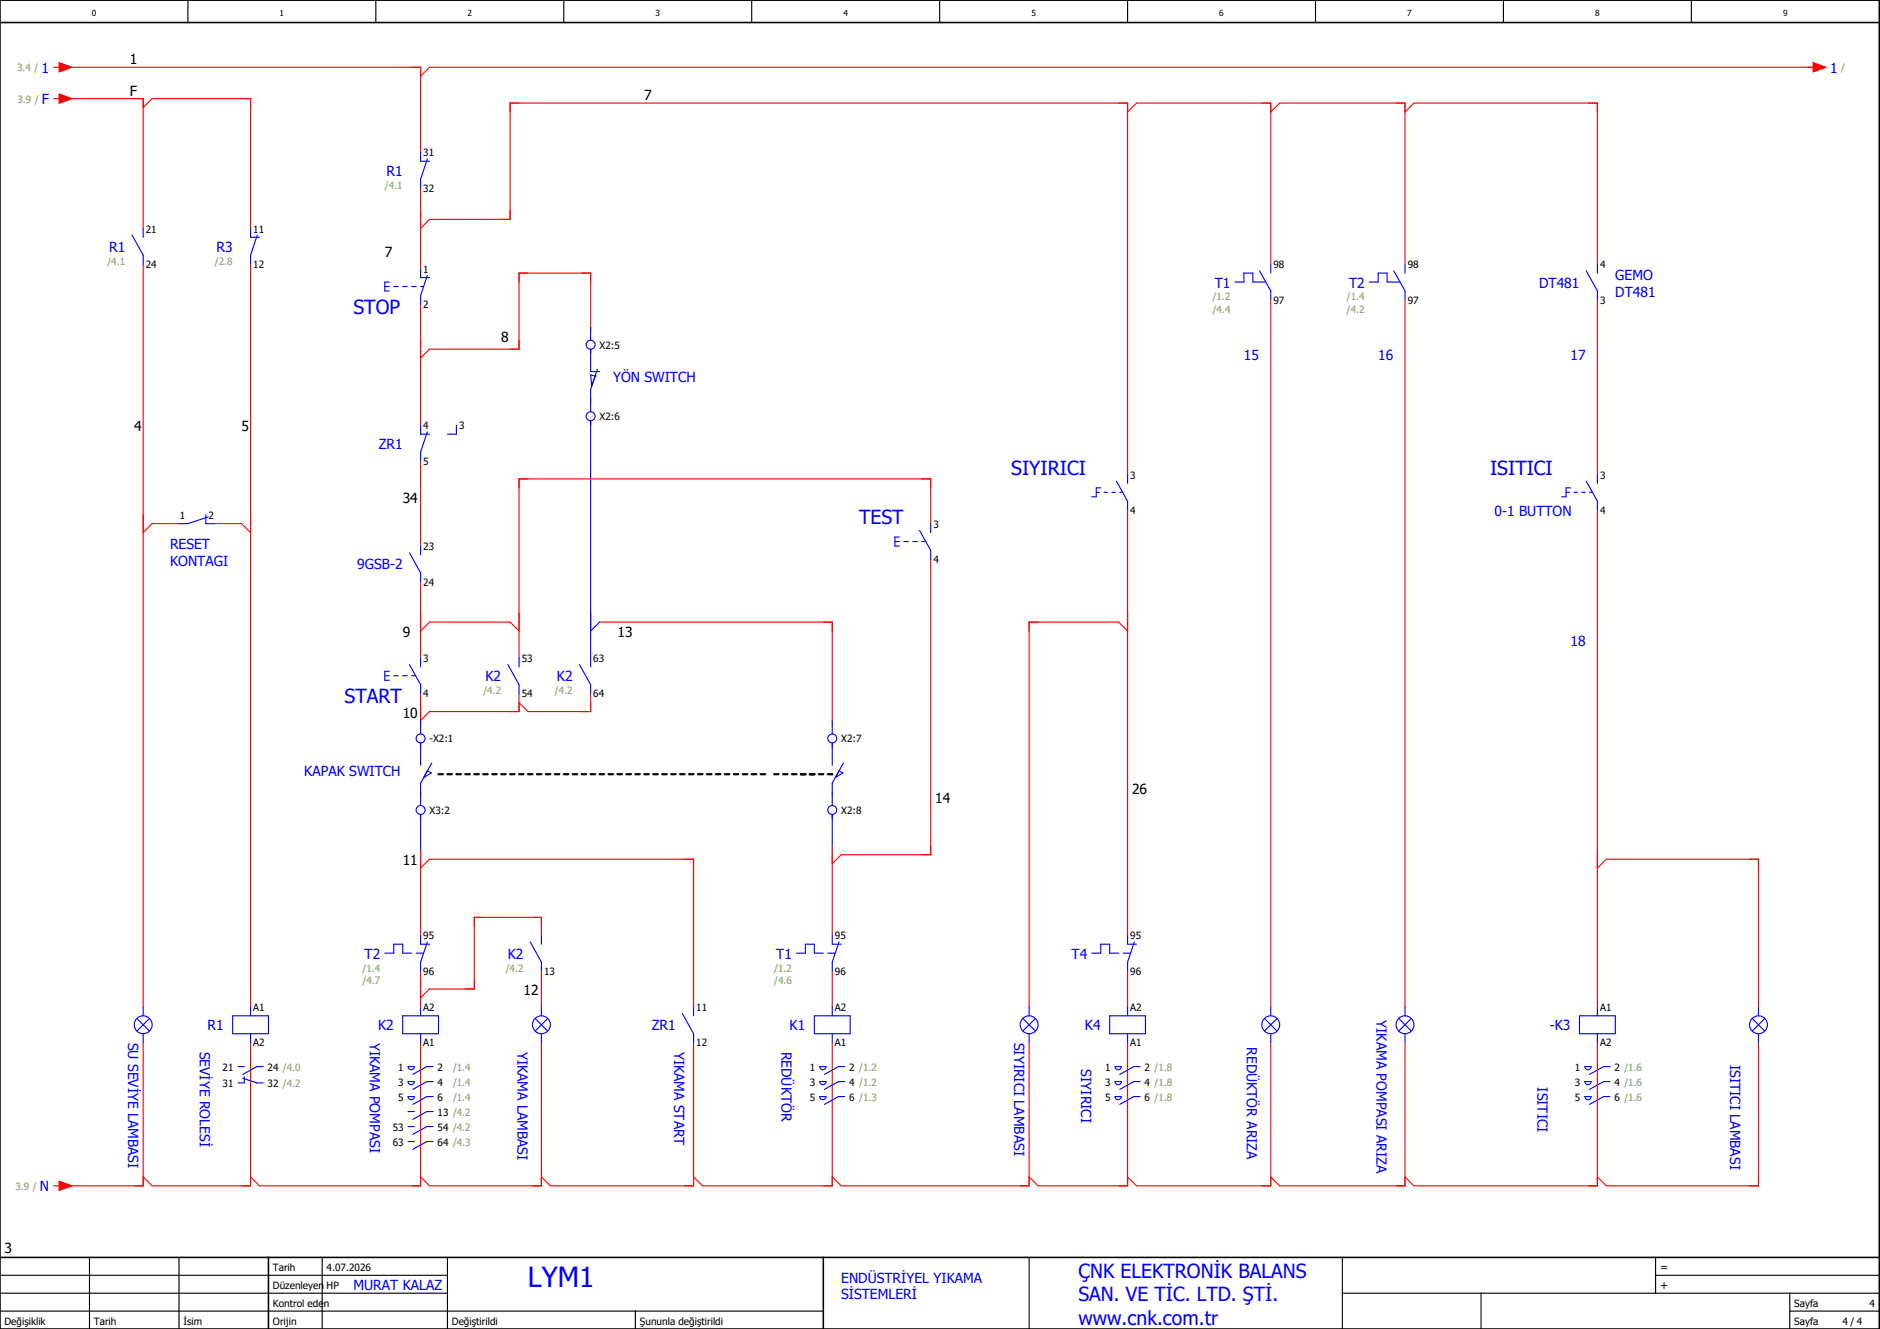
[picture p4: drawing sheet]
<svg xmlns="http://www.w3.org/2000/svg" width="420mm" height="297mm" viewBox="0 0 420 297" stroke-linecap="round" stroke-linejoin="round" font-family="sans-serif">
<g fill="none" stroke="#000" stroke-width=".25">
<path d="M42 0v5M84 0v5M126 0v5M168 0v5M210 0v5M252 0v5M294 0v5M336 0v5M378 0v5M0 293h184M0 289h100M0 285h100"/>
<path d="M20 281v16M40 281v16M72 281v16M100 281v16M142 293v4M230 281v16M300 289h120M300 281v16M331 289v8M370 285h50M370 281v8M400 293h20"/>
<path d="M400 289v8"/>
</g>
<path d="M0 5h420M0 0h420v297h-420zM0 281h420M60 281v16M184 281v16" fill="none" stroke="#000" stroke-width=".35"/>
<g fill="none" stroke="#f00" stroke-width=".25">
<path d="M12 15h1.3M13.3 14l2.7 1-2.7 1zM14 15h80v19M405.2 14l2.8 1-2.8 1zM406 15h-310l-2 2M12 22h1.3M13.3 21l2.7 1-2.7 1zM14 22h18v29M32 24l2-2h22v29M252 25l2-2h30v36M284 25l2-2h28v36M314 25l2-2h41v36"/>
<path d="M32 59v166M56 59v166M94 42v18M94 51l2-2h18v-26h138v83M94 68v27M132 74v-13h-16v17h-20l-2 2M284 67v158M314 67v158M357 67v39M132 89v1M40 117h-6l-2 2M48 117h6l2 2"/>
<path d="M94 103v19M208 117v-10h-92v40M252 114v95M357 114v111M94 130v17M134 139h52v23M208 125v66h-20l-2 2M94 155v7M94 141l2-2h18l2 2M116 155v4h-20l-2 2M132 155v4h-14l-2-2M252 141l-2-2h-20v86"/>
<path d="M94 177v1M186 177v1M94 190v19M94 194l2-2h59v33M186 189v20M357 194l2-2h34v33M94 217v8M121 209v-4h-15v16h-10l-2 2M121 217v8M186 217v8M252 217v8M32 233v32h-18"/>
<path d="M56 233v32h-22l-2-2M94 233v32h-36l-2-2M121 233v32h-25l-2-2M155 233v32h-32l-2-2M186 233v32h-29l-2-2M230 233v32h-42l-2-2M252 233v32h-20l-2-2M284 233v32h-30l-2-2M314 233v32h-28l-2-2M357 233v32h-41l-2-2M393 233v32h-34l-2-2M12 265h1.3"/>
<path d="M13.3 264l2.7 1-2.7 1z"/>
</g>
<g fill="none" stroke="#00f" stroke-width=".25">
<path d="M94 34v2h2M95.5 35.5l-1.5 4.5v2M29.5 52.5l2.5 4.5v2M32 51v2M56 51v2h2M57.5 52.5l-1.5 4.5v2M284 59v2M314 59v2M357 59v2M86 64h1M87 63h-1v2h1M88 64h1"/>
<path d="M90 64h1M92 64h1M94 60v2h2M94 64h.6M95.5 61.5l-1.5 4.5v2M132 73v3M132 78v5h2M276 63h2v-2h2v2h2.9M281.5 60.5l2.5 4.5v2M306 63h2v-2h2v2h2.9M311.5 60.5l2.5 4.5v2M354.5 60.5l2.5 4.5v2"/>
<path d="M94 95v2h2M95.5 96.5l-1.5 4.5v2M102 95v2h-2M132 94v55M133 84h.1M133 84l-1-.2 .3 2.5M133.5 82.5l-1.5 4.5v5M46 115v2h2M46.5 115.5l-4.5 1.5h-2M205.5 118.5l2.5 4.5v2M208 117v2M245 110h.7"/>
<path d="M246 109h-1v2h-1M246.8 110h.7M248.5 110h.7M249.5 107.5l2.5 4.5v2M250.2 110h.7M252 106v2M350 110h.8M351 109h-1v2h-1M351.8 110h.7M353.5 110h.7M354.5 107.5l2.5 4.5v2M355.3 110h.6"/>
<path d="M357 106v2M91.5 123.5l2.5 4.5v2M94 122v2M134 139l-2 2M200 121h1M201 120h-1v2h1M202 121h1M204 121h1M206 121h.9M86 151h1M87 150h-1v2h1M88 151h1"/>
<path d="M90 151h1M91.5 148.5l2.5 4.5v2M92 151h.9M94 147v2M113.5 148.5l2.5 4.5v2M116 147v2M129.5 148.5l2.5 4.5v2M94 161v3M94 166v5M95.5 172.3l.9 .5-1.7 1zM96.5 170.5l-2.5 4.5v5M186 161v3"/>
<path d="M186 166v5M187.5 172.3l.9 .5-1.7 1zM188.5 170.5l-2.5 4.5v5M94 182v10M186 182v9M86 213h2v-2h2v2h2M93 213h1.6M94 209v2h2M95.5 210.5l-1.5 4.5v2M118.5 210.5l2.5 4.5v2M121 209v2M178 213h2v-2h2v2h2"/>
<path d="M185 213h1.7M186 209v2h2M187.5 210.5l-1.5 4.5v2M244 213h2v-2h2v2h2M251 213h1.6M252 209v2h2M253.5 210.5l-1.5 4.5v2M30.6 227.6l2.8 2.8M32 225v2M32 231v2M33.4 227.6l-2.8 2.8M52 227h8v4h-8z"/>
<path d="M53.2 238.4h1.4M56 225v2M56 231v2M58.8 238.4h-1.4l-3.1 1.7M90 227h8v4h-8zM91.2 238.4h1.4a.7 .7 0 0 1-.7 .7 .7 .7 0 0 1-.7-.7zM94 225v2M94 231v2M96.8 238.4h-1.4l-3.1 1.7M119.6 227.6l2.8 2.8M121 225v2M121 231v2"/>
<path d="M122.4 227.6l-2.8 2.8M152.5 226.5l2.5 4.5v2M155 225v2M182 227h8v4h-8zM183.2 238.4h1.4a.7 .7 0 0 1-.7 .7 .7 .7 0 0 1-.7-.7zM186 225v2M186 231v2M188.8 238.4h-1.4l-3.1 1.7M228.6 227.6l2.8 2.8M230 225v2M230 231v2M231.4 227.6l-2.8 2.8"/>
<path d="M248 227h8v4h-8zM249.2 238.4h1.4a.7 .7 0 0 1-.7 .7 .7 .7 0 0 1-.7-.7zM252 225v2M252 231v2M254.8 238.4h-1.4l-3.1 1.7M282.6 227.6l2.8 2.8M284 225v2M284 231v2M285.4 227.6l-2.8 2.8M312.6 227.6l2.8 2.8M314 225v2M314 231v2"/>
<path d="M315.4 227.6l-2.8 2.8M353 227h8v4h-8zM354.2 238.4h1.4a.7 .7 0 0 1-.7 .7 .7 .7 0 0 1-.7-.7zM357 225v2M357 231v2M359.8 238.4h-1.4l-3.1 1.7M391.6 227.6l2.8 2.8M393 225v2M393 231v2M394.4 227.6l-2.8 2.8M54.3 241l3.1 1h1.4M54.6 240.6v1.4h-1.4"/>
<path d="M91.2 241.7h1.4a.7 .7 0 0 1-.7 .7 .7 .7 0 0 1-.7-.7zM91.2 245.1h1.4a.7 .7 0 0 1-.7 .7 .7 .7 0 0 1-.7-.7zM91.2 248.4h1.4M91.2 251.8h1.4M91.2 255.1h1.4M96.8 241.7h-1.4l-3.1 1.8M96.8 245.1h-1.4l-3.1 1.7M96.8 248.4h-1.4l-3.1 1.8M96.8 251.8h-1.4l-3.1 1.7M96.8 255.1h-1.4l-3.1 1.8M183.2 241.7h1.4a.7 .7 0 0 1-.7 .7 .7 .7 0 0 1-.7-.7zM183.2 245.1h1.4a.7 .7 0 0 1-.7 .7 .7 .7 0 0 1-.7-.7z"/>
<path d="M188.8 241.7h-1.4l-3.1 1.8M188.8 245.1h-1.4l-3.1 1.7M249.2 241.7h1.4a.7 .7 0 0 1-.7 .7 .7 .7 0 0 1-.7-.7zM249.2 245.1h1.4a.7 .7 0 0 1-.7 .7 .7 .7 0 0 1-.7-.7zM254.8 241.7h-1.4l-3.1 1.8M254.8 245.1h-1.4l-3.1 1.7M354.2 241.7h1.4a.7 .7 0 0 1-.7 .7 .7 .7 0 0 1-.7-.7zM354.2 245.1h1.4a.7 .7 0 0 1-.7 .7 .7 .7 0 0 1-.7-.7zM359.8 241.7h-1.4l-3.1 1.8M359.8 245.1h-1.4l-3.1 1.7"/>
<circle cx="132" cy="77" r="1"/>
<circle cx="132" cy="93" r="1"/>
<circle cx="94" cy="165" r="1"/>
<circle cx="186" cy="165" r="1"/>
<circle cx="94" cy="181" r="1"/>
<circle cx="186" cy="181" r="1"/>
<circle cx="32" cy="229" r="2"/>
<circle cx="121" cy="229" r="2"/>
<circle cx="230" cy="229" r="2"/>
<circle cx="284" cy="229" r="2"/>
<circle cx="314" cy="229" r="2"/>
<circle cx="393" cy="229" r="2"/>
</g>
<g fill="none" stroke="#000" stroke-width=".5">
<path d="M98 173h1M100 173h1M102 173h1M104 173h1M106 173h1M108 173h1M110 173h1M112 173h1M114 173h1M116 173h1M118 173h1M120 173h1"/>
<path d="M122 173h1M124 173h1M126 173h1M128 173h1M130 173h1M132 173h1M134 173h1M136 173h1M138 173h1M140 173h1M142 173h1M144 173h1"/>
<path d="M146 173h1M148 173h1M150 173h1M152 173h1M154 173h1M156 173h1M158 173h1M160 173h1M162 173h1M164 173h1M166 173h1M168 173h1"/>
<path d="M170 173h1M173 173h1M175 173h1M177 173h1M179 173h1M181 173h1M183 173h1M185 173h1"/>
</g>
<g fill="#f00" stroke="#f00" stroke-width=".22">
<path d="M405.2 14l2.8 1-2.8 1z"/>
<path d="M13.3 264l2.7 1-2.7 1z"/>
<path d="M13.3 14l2.7 1-2.7 1z"/>
<path d="M13.3 21l2.7 1-2.7 1z"/>
</g>
<text font-size="6.2" fill="#00f" x="118" y="287.8">LYM1</text>
<g font-size="4.3" fill="#00f">
<text x="79" y="70.1">STOP</text>
<text x="226" y="106.1">SIYIRICI</text>
<text x="333" y="106.1">ISITICI</text>
<text x="192" y="117.1">TEST</text>
<text x="77" y="157.1">START</text>
<text x="241" y="285.6">ÇNK ELEKTRONİK BALANS</text>
<text x="241" y="290.9">SAN. VE TİC. LTD. ŞTİ.</text>
<text x="241" y="296.1">www.cnk.com.tr</text>
</g>
<g font-size="3.1" fill="#00f">
<text x="9.3" y="16.3">1</text>
<text x="409" y="16.3">1</text>
<text x="9.4" y="23.3">F</text>
<text x="86.4" y="39.3">R1</text>
<text x="24.4" y="56.3">R1</text>
<text x="48.4" y="56.3">R3</text>
<text x="271.5" y="64.3">T1</text>
<text x="301.5" y="64.3">T2</text>
<text x="344" y="64.3">DT481</text>
<text x="361" y="62.6">GEMO</text>
<text x="361" y="66.4">DT481</text>
<text x="278" y="80.4">15</text>
<text x="308" y="80.4">16</text>
<text x="351" y="80.4">17</text>
<text x="137" y="85.4">YÖN SWITCH</text>
<text x="84.6" y="100.3">ZR1</text>
<text x="334" y="115.4">0-1 BUTTON</text>
<text x="38" y="122.6">RESET</text>
<text x="38" y="126.4">KONTAGI</text>
<text x="79.9" y="127.3">9GSB-2</text>
<text x="351" y="144.4">18</text>
<text x="108.5" y="152.3">K2</text>
<text x="124.5" y="152.3">K2</text>
<text x="68" y="173.4">KAPAK SWITCH</text>
<text x="81.5" y="214.3">T2</text>
<text x="113.5" y="214.3">K2</text>
<text x="173.5" y="214.3">T1</text>
<text x="239.5" y="214.3">T4</text>
<text x="28.6" y="233" transform="rotate(90 28.6 233)">SU SEVİYE LAMBASI</text>
<text x="46.4" y="230.3">R1</text>
<text x="82.6" y="233" transform="rotate(90 82.6 233)">YIKAMA POMPASI</text>
<text x="84.5" y="230.3">K2</text>
<text x="145.6" y="230.3">ZR1</text>
<text x="176.5" y="230.3">K1</text>
<text x="226.6" y="233" transform="rotate(90 226.6 233)">SIYIRICI LAMBASI</text>
<text x="242.5" y="230.3">K4</text>
<text x="307.6" y="228" transform="rotate(90 307.6 228)">YIKAMA POMPASI ARIZA</text>
<text x="346.4" y="230.3">-K3</text>
<text x="44.6" y="235" transform="rotate(90 44.6 235)">SEVİYE ROLESİ</text>
<text x="115.6" y="235" transform="rotate(90 115.6 235)">YIKAMA LAMBASI</text>
<text x="150.6" y="235" transform="rotate(90 150.6 235)">YIKAMA START</text>
<text x="174.6" y="235" transform="rotate(90 174.6 235)">REDÜKTÖR</text>
<text x="241.6" y="239" transform="rotate(90 241.6 239)">SIYIRICI</text>
<text x="278.6" y="234" transform="rotate(90 278.6 234)">REDÜKTÖR ARIZA</text>
<text x="386.6" y="238" transform="rotate(90 386.6 238)">ISITICI LAMBASI</text>
<text x="343.6" y="243" transform="rotate(90 343.6 243)">ISITICI</text>
<text x="8.9" y="266.3">N</text>
<text x="188" y="286.6">ENDÜSTRİYEL YIKAMA</text>
<text x="79" y="288.4">MURAT KALAZ</text>
<text x="188" y="290.4">SİSTEMLERİ</text>
</g>
<g font-size="3.1">
<text x="29" y="14.4">1</text>
<text x="29" y="21.4">F</text>
<text x="144" y="22.4">7</text>
<text x="86" y="57.4">7</text>
<text x="112" y="76.4">8</text>
<text x="30" y="96.4">4</text>
<text x="54" y="96.4">5</text>
<text x="90" y="112.4">34</text>
<text x="90" y="142.4">9</text>
<text x="138" y="142.4">13</text>
<text x="90" y="160.4">10</text>
<text x="209" y="179.4">14</text>
<text x="253" y="177.4">26</text>
<text x="90" y="193.4">11</text>
<text x="117" y="222.4">12</text>
<text x="1" y="280">3</text>
</g>
<g font-size="2.5">
<text x="371" y="284">=</text>
<text x="371" y="288">+</text>
</g>
<g font-size="2.2" fill="#7ca552">
<text x="3.8" y="15.9">3.4 /</text>
<text x="411.4" y="15.9">/</text>
<text x="3.9" y="22.9">3.9 /</text>
<text x="86" y="42.2">/4.1</text>
<text x="24" y="59.2">/4.1</text>
<text x="48" y="59.2">/2.8</text>
<text x="271" y="67.2">/1.2</text>
<text x="271" y="69.9">/4.4</text>
<text x="301" y="67.2">/1.4</text>
<text x="301" y="69.9">/4.2</text>
<text x="108" y="155.2">/4.2</text>
<text x="124" y="155.2">/4.2</text>
<text x="81" y="217.2">/1.4</text>
<text x="81" y="219.9">/4.7</text>
<text x="113" y="217.2">/4.2</text>
<text x="173" y="217.2">/1.2</text>
<text x="173" y="219.9">/4.6</text>
<text x="101.2" y="239.3">/1.4</text>
<text x="101.2" y="242.6">/1.4</text>
<text x="101.2" y="246">/1.4</text>
<text x="3.4" y="265.9">3.9 /</text>
</g>
<g font-size="2.2">
<text x="94.6" y="35">31</text>
<text x="94.6" y="42.9">32</text>
<text x="32.6" y="52">21</text>
<text x="56.6" y="52">11</text>
<text x="32.6" y="59.9">24</text>
<text x="56.6" y="59.9">12</text>
<text x="284.6" y="60">98</text>
<text x="314.6" y="60">98</text>
<text x="357.6" y="60">4</text>
<text x="94.6" y="61">1</text>
<text x="94.6" y="68.9">2</text>
<text x="284.6" y="67.9">97</text>
<text x="314.6" y="67.9">97</text>
<text x="357.6" y="67.9">3</text>
<text x="134" y="77.9">X2:5</text>
<text x="94.6" y="96">4</text>
<text x="102.6" y="96">3</text>
<text x="134" y="93.9">X2:6</text>
<text x="94.6" y="103.9">5</text>
<text x="252.6" y="107">3</text>
<text x="357.6" y="107">3</text>
<text x="40.2" y="116">1</text>
<text x="46.6" y="116">2</text>
<text x="208.6" y="118">3</text>
<text x="252.6" y="114.9">4</text>
<text x="357.6" y="114.9">4</text>
<text x="94.6" y="123">23</text>
<text x="208.6" y="125.9">4</text>
<text x="94.6" y="130.9">24</text>
<text x="94.6" y="148">3</text>
<text x="116.6" y="148">53</text>
<text x="132.6" y="148">63</text>
<text x="94.6" y="155.9">4</text>
<text x="116.6" y="155.9">54</text>
<text x="132.6" y="155.9">64</text>
<text x="96" y="165.9">-X2:1</text>
<text x="188" y="165.9">X2:7</text>
<text x="96" y="181.9">X3:2</text>
<text x="188" y="181.9">X2:8</text>
<text x="94.6" y="210">95</text>
<text x="186.6" y="210">95</text>
<text x="252.6" y="210">95</text>
<text x="94.6" y="217.9">96</text>
<text x="121.6" y="217.9">13</text>
<text x="186.6" y="217.9">96</text>
<text x="252.6" y="217.9">96</text>
<text x="56.6" y="226">A1</text>
<text x="94.6" y="226">A2</text>
<text x="155.6" y="226">11</text>
<text x="186.6" y="226">A2</text>
<text x="252.6" y="226">A2</text>
<text x="357.6" y="226">A1</text>
<text x="56.6" y="233.9">A2</text>
<text x="94.6" y="233.9">A1</text>
<text x="155.6" y="233.9">12</text>
<text x="186.6" y="233.9">A1</text>
<text x="252.6" y="233.9">A1</text>
<text x="357.6" y="233.9">A2</text>
<text x="49.8" y="239.3">21</text>
<text x="59.8" y="239.3">24 /4.0</text>
<text x="89" y="239.3">1</text>
<text x="97.8" y="239.3">2</text>
<text x="181" y="239.3">1</text>
<text x="189.8" y="239.3">2 /1.2</text>
<text x="247" y="239.3">1</text>
<text x="255.8" y="239.3">2 /1.8</text>
<text x="352" y="239.3">1</text>
<text x="360.8" y="239.3">2 /1.6</text>
<text x="49.8" y="242.9">31</text>
<text x="59.8" y="242.9">32 /4.2</text>
<text x="89" y="242.6">3</text>
<text x="89" y="246">5</text>
<text x="97.8" y="242.6">4</text>
<text x="97.8" y="246">6</text>
<text x="181" y="242.6">3</text>
<text x="181" y="246">5</text>
<text x="189.8" y="242.6">4 /1.2</text>
<text x="189.8" y="246">6 /1.3</text>
<text x="247" y="242.6">3</text>
<text x="247" y="246">5</text>
<text x="255.8" y="242.6">4 /1.8</text>
<text x="255.8" y="246">6 /1.8</text>
<text x="352" y="242.6">3</text>
<text x="352" y="246">5</text>
<text x="360.8" y="242.6">4 /1.6</text>
<text x="360.8" y="246">6 /1.6</text>
<text x="97.8" y="249.3">13 /4.2</text>
<text x="87.8" y="252.7">53</text>
<text x="87.8" y="256">63</text>
<text x="97.8" y="252.7">54 /4.2</text>
<text x="97.8" y="256">64 /4.3</text>
<text x="61" y="284">Tarih</text>
<text x="73" y="284">4.07.2026</text>
<text x="61" y="288">Düzenleyen</text>
<text x="61" y="292">Kontrol eden</text>
<text x="73" y="288">HP</text>
<text x="401" y="292">Sayfa</text>
<text x="417.8" y="292">4</text>
<text x="1" y="296">Değişiklik</text>
<text x="21" y="296">Tarih</text>
<text x="41" y="296">İsim</text>
<text x="61" y="296">Orijin</text>
<text x="101" y="296">Değiştirildi</text>
<text x="143" y="296">Şununla değiştirildi</text>
<text x="401" y="296">Sayfa</text>
<text x="411.8" y="296">4 / 4</text>
</g>
<g font-size="1.9">
<text x="20.5" y="3.7">0</text>
<text x="62.5" y="3.7">1</text>
<text x="104.5" y="3.7">2</text>
<text x="146.5" y="3.7">3</text>
<text x="188.5" y="3.7">4</text>
<text x="230.5" y="3.7">5</text>
<text x="272.5" y="3.7">6</text>
<text x="314.5" y="3.7">7</text>
<text x="356.5" y="3.7">8</text>
<text x="398.5" y="3.7">9</text>
</g>
</svg>
